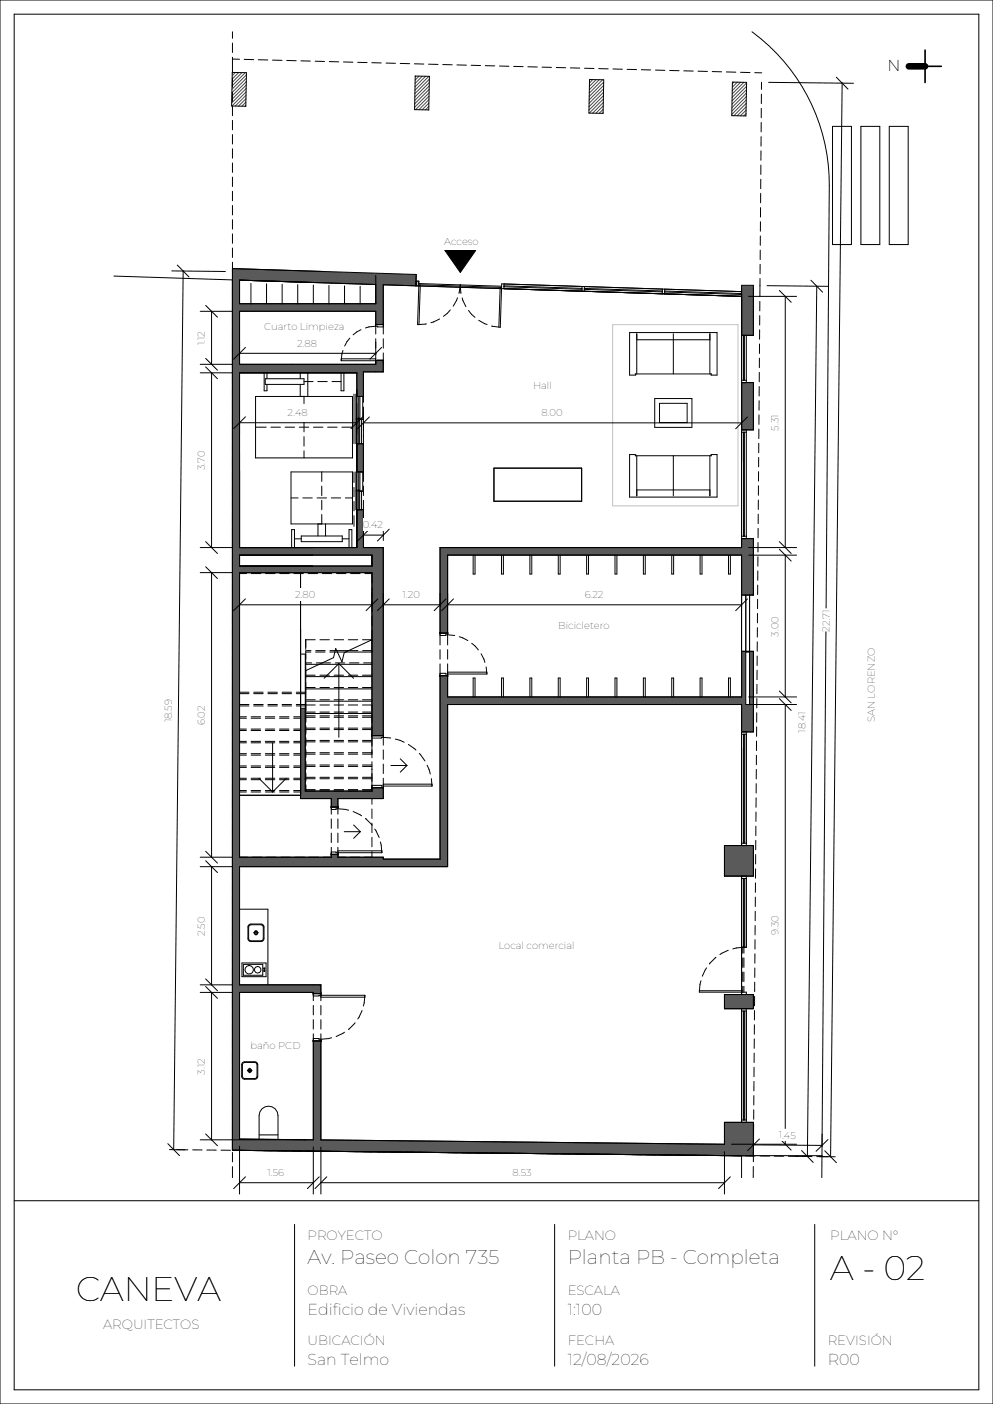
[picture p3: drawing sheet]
<svg xmlns="http://www.w3.org/2000/svg" width="210mm" height="297mm" viewBox="0 0 210 297" stroke-linecap="round" stroke-linejoin="round" font-family="sans-serif">
<path d="M49.2 56.8l1.5 .1z" fill="#5a5a5a"/>
<g fill="#fff">
<path d="M49.1 15.3l3 .1-.1 7.1-3-.1z"/>
<path d="M87.8 16.1h3l-.1 7.1h-3z"/>
<path d="M124.7 16.8l3 .1-.2 7.1-3-.1z"/>
<path d="M154.9 17.4h3l-.2 7.1h-3z"/>
</g>
<path d="M94.1 53h6.5l-3.3 4.6z" fill="#000"/>
<path d="M49.2 56.8v186.5l110.1 1.2v-7.1h-6.1v4.6l-85.3-.9v-20.9h-1.6v20.9l-15.6-.2v-31h15.6v.3h1.6v-1.9h-17.2v-25h43.9v-34.3h62.2v5.8h2.5v-17h-2.5v9.6h-62.2v-4.5h-1.6v38.8h-11.9v-.4h-9.6v-.6h-1.4v.6h-19.4v-60.2h28v34.5h2.4v-39.8h-4.2v-8h-1.4v8h-24.8v-36.9h24.8v5h1.4v-5.2h4.2v-2.4h-1.6v.8h-28.8v-11.3h28.8v2.9h1.6v-8.5l6.8 .3 .1-2.4zM153.2 210.4v3h6.1v-3zM153.2 178.8v6.5h6.1v-6.5zM63.6 149.8v19.1h6.5v1.8h1.4v-1.8h9.6v-2.3h-2.4v.7h-14.1v-17.5zM157.7 137.9h.8v11.1h-.8zM93 115.8v18.1h1.6v-16.5h62.2v8.5h2.5v-12h-2.5v1.9zM50.7 117.4h28v2.3h-28zM75.5 93.9v5.9h1.4v-5.9zM156.8 80.9v10h2.5v-10zM156.8 60.3v10.6h2.5v-10.6zM50.7 59.3l28.8 .9v4h-28.8z" fill="#5a5a5a"/>
<g fill="none" stroke="#4a4a4a" stroke-width=".21">
<path d="M49.8 15.3l-.7 .7M50.5 15.3l-1.4 1.4M51.2 15.4l-2.1 2.1M51.9 15.4l-2.8 2.8M52 19.4l-2.9 3M52 18.7l-3 3.1M52.1 18l-3.1 3.1M52.1 17.3l-3.1 3M52.1 16.6l-3.1 3M52.1 15.8l-3.1 3.1M87.9 16.1l-.1 .1M88.6 16.1l-.8 .8"/>
<path d="M89.3 16.1l-1.5 1.5M90 16.1l-2.2 2.3M90.7 16.1l-3 3M90.7 19.6l-3 3.1M90.7 18.9l-3 3.1M90.8 18.2l-3.1 3M90.8 17.5l-3.1 3M90.8 16.7l-3.1 3.1M125.3 16.8l-.7 .7M126 16.8l-1.4 1.4M126.7 16.9l-2.1 2.1M127.4 16.9l-2.8 2.8"/>
<path d="M127.6 19.5l-3 3.1M127.6 18.8l-3 3.1M127.6 18.1l-3 3M127.7 17.4l-3.1 3M155.2 17.4l-.3 .3M155.9 17.4l-1 1M156.6 17.4l-1.8 1.8M157.3 17.4l-2.5 2.5M157.8 19.7l-3 3.1M157.8 19l-3 3M157.9 18.3l-3.1 3M157.9 17.5l-3.1 3.1"/>
<path d="M52 22.3l-.2 .2M52 21.6l-.9 .9M52 20.9l-1.6 1.5M52 20.2l-2.3 2.2M90.7 23.2h-.1M90.7 22.5l-.7 .7M90.7 21.8l-1.4 1.4M90.7 21.1l-2.1 2.1M90.7 20.3l-2.8 2.9M127.5 23.8l-.1 .2M127.5 23.1l-.8 .9M127.6 22.4l-1.6 1.5"/>
<path d="M127.6 21.7l-2.3 2.2M127.6 21l-3 2.9M127.6 20.2l-3.1 3.1M157.7 24l-.4 .5M157.8 23.3l-1.2 1.2M157.8 22.6l-1.9 1.9M157.8 21.9l-2.6 2.6M157.8 21.1l-3.1 3.1M157.8 20.4l-3 3.1"/>
</g>
<g fill="none" stroke="#000" stroke-width=".21">
<path d="M49.1 15.3l3 .1-.1 7.1-3-.1zM49.2 6.7v1.4M49.2 9.1v2M49.2 12.1v3.4M49.2 16.5v2M49.2 19.5v2M49.2 12.5h1.4M51.6 12.6h2M54.6 12.6l2 .1M57.6 12.7l2 .1M60.6 12.8h2M63.6 12.9h2"/>
<path d="M66.6 12.9l2 .1M69.6 13l2 .1M72.6 13.1l2 .1M75.6 13.2h2M78.6 13.3h2M81.6 13.3l2 .1M84.6 13.4l2 .1M87.6 13.5h2M87.8 16.1h3l-.1 7.1h-3zM90.6 13.6h2M93.6 13.7h2M96.6 13.7l2 .1"/>
<path d="M99.6 13.8l2 .1M102.6 13.9h2M105.6 14h2M108.6 14l2 .1M111.6 14.1l2 .1M114.6 14.2l2 .1M117.6 14.3h2M120.6 14.4h2M123.6 14.4l2 .1M124.7 16.8l3 .1-.2 7.1-3-.1zM126.6 14.5l2 .1M129.6 14.6h2"/>
<path d="M132.6 14.7h2M135.6 14.7l2 .1M138.6 14.8l2 .1M141.6 14.9l2 .1M144.6 15h2M147.6 15.1h2M150.6 15.1l2 .1M153.6 15.2l2 .1M154.9 17.4h3l-.2 7.1h-3zM156.6 15.3h2M159 6.7a40 40 0 0 1 16.4 32.6l-1.6 205.1M159.6 15.4h1.5"/>
<path d="M161 19.9v2M161 17.4v1.5M49.2 22.5v2M49.2 25.5v2M49.2 28.5v2M49.2 31.5v2M49.2 34.5v2M49.2 37.5v2M160.9 37.9v2M160.9 34.9v2M160.9 31.9v2M160.9 28.9v2"/>
<path d="M161 25.9l-.1 2M161 22.9v2M176 26.7h4v25h-4zM182 26.7h4v25h-4zM188 26.7h4v25h-4zM24.1 58.4l25.1 .8M36.3 57.3h2.4M37.5 56.1l2.5 2.5M38.7 57.3l-2 185.9M38.7 57.3l9 .1M49.2 55.5v187.8l110.1 1.2v-7.1h-6.1v4.6l-85.3-.9M49.2 40.5v2"/>
<path d="M49.2 43.5v2M49.2 46.5v2M49.2 49.5v2M49.2 52.5v2M49.2 56.8l38.8 1.3-.1 2.4M53.1 59.9v4.3M79.5 58.2v6h-28.8v-4.9l28.8 .9M88 59.5h.6l-.3 9.2 1.8-.2M88.1 59.5v1M88.5 59.5l-.1 1M88.6 60l17.5 .5M94.1 53h6.5l-3.3 4.6z"/>
<path d="M160.7 58.9v3.9M160.7 55.9v2M160.8 52.9l-.1 2M160.8 49.9v2M160.8 46.9v2M160.8 43.9v2M160.8 40.9v2M50.7 78.9h24.8v36.9h-24.8zM55.9 78.9v3.8h.6v-1.4M56.4 60v4.2M56.5 78.9v1.2M59.7 60.1v4.1"/>
<path d="M63 60.2v4M63.5 78.9v1.2M65.1 78.9v5M66.3 60.3v3.9M69.6 60.4v3.8M72.1 78.9v3.8h.6v-3.8M72.5 74.1l-.3 2.2M72.9 60.5v3.7M74 71.5l-1.1 1.7M76.2 60.6v3.6M76.3 69.7l-1.6 1.1M79.5 70.7v-4.9h-28.8v11.3h28.8v-2.4"/>
<path d="M79.5 71.7v2M79.5 68.7h1.6M79.5 68.5v.3M79.5 76.5v.3M79.5 75.9h-7.3v.4M81.1 71.7v2M81.1 74.7v4h-4.2v6.4M81.1 76.5v.3M81.1 69.2h-1.2v-.2h-.4l-2.2 .4M81.1 76.2h-1.2v.1M81.1 76.3h-8.9M81.1 68.5v.3"/>
<path d="M88.6 60.2l17.5 .6M88.9 60.2l-.3 8.5M92.9 67.5l-1.8 .8M95.2 65.5l-1.4 1.4M96.7 63l-.9 1.8M97.1 62l.2-1.8 .2 1.9M97.7 63l.8 1.9M99.1 65.7l1.3 1.4M101.2 67.7l1.8 .9M105.8 60.8l-.3 8.4M106.6 60.7l16.5 .5M106.6 60.5l16.5 .5"/>
<path d="M106.6 60.1v1M123.1 60.6l-.1 1M123.6 61.2l16.4 .5M123.6 61l16.4 .5M123.6 60.6l-.1 1M133.1 70.3h18.5v9h-1.2l-.1-.1 .1-.1h-16.1l.1 .1v.1h-1.3zM134.6 70.6v8.5M134.6 71.9h15.5M140.1 61.1l-.1 1M140.5 61.8l16.3 .4v.5l-75.7-2.5v10.5M140.5 61.6l16.3 .5M140.6 61.2l-.1 1"/>
<path d="M142.4 70.6v8.5M150.1 70.6v8.5M156.8 70.9h2.5v-10.6h-2.5v55.5h-63.8v20.6M156.8 61.7l-50.7-1.7-.3 9.2-1.9-.2M157.2 70.9v9.5M157.4 70.9v9.5M157.8 70.9v10M160.6 78.8l-.1 2M160.6 75.8v2M160.6 72.8v2M160.6 69.8v2M160.7 66.8l-.1 2"/>
<path d="M160.7 63.8v2M54 83.9h20.5v13h-20.5zM54 90.4h2.3M56.1 80.1h8.2v1.2h-8.2zM57.3 90.4h2M60.3 90.4h2M61.5 99.8h13v11h-13zM63.3 90.4h2M63.5 81.3v2.6M64.3 83.9v1.5M64.3 86.4v2M64.3 89.4v2"/>
<path d="M64.3 92.4v2M64.3 95.4v1.5M64.3 80.7h1.9M66.3 90.4h2M67.2 80.7h2M68 99.8v2M69.3 90.4h2M70.2 80.7h1.9M72.3 90.4h2.2M74.9 83.4v10.5M74.9 99.8v2.3M75.3 83.4v10.5"/>
<path d="M75.3 99.8v8M75.3 88.6h1.2v5.3M75.5 88.5h.6v5.4M75.5 99.8h1.4M75.5 93.9h1.4M75.5 83.9h1.4M75.9 83.9v10M75.9 99.8v8M76.1 99.8v4.1h.6v-4.1M76.1 83.9v4.8h.6v-4.8M76.9 86.1v2M76.9 89.1v2"/>
<path d="M76.9 92.1v9.7M104.4 99h18.6v7h-18.6zM133.1 96.1l1.3 .1v.1l-.1 .1h16.1l-.1-.1 .1-.1 1.2-.1v9h-18.5zM134.6 96.4v8.5M138.4 84.3h7.9v6.1h-7.9zM139.5 85.3h5.8v4.1h-5.8zM142.4 96.4v8.5M150.1 96.4v8.5M156.8 80.4h1M156.8 80.9h2.5v10h-2.5M156.8 91.4h1M157.2 91.4v22"/>
<path d="M157.4 91.4v22M157.8 90.9v23M160.4 99.8v2M160.4 96.8v2M160.4 93.8v2M160.5 90.8v2M160.5 87.8v2M160.5 84.8v2M160.5 81.8v2M50.7 117.4h28v2.3h-28zM61.5 105.3h1.5M61.7 115.8v-3.8h.6v3.8"/>
<path d="M62.3 114h1.4M63.7 113.4h8.7v1.2h-8.7zM64 105.3h2M67 105.3h2M67.2 110.8v2.6M68 102.8v2M68 105.8v2M68 108.8v2M68.8 110.8v2.6M70 105.3h2M72.4 114h1.4M73 105.3h1.5"/>
<path d="M73.8 115.8v-3.8h.6v3.8M74.9 103.1v2M74.9 106.1v2M74.9 109.1v2.2M75.3 103.8h1.2v4M75.5 107.8h1.4M75.5 103.7h.6v4.1M76.9 105.8v10h4.2v41.8M76.9 102.8v2M100 117.4v4h.4v-4M106 117.4v4h.4v-4M112 117.4v4h.4v-4"/>
<path d="M118 117.4v4h.4v-4M124 117.4v4h.4v-4M130 117.4v4h.4v-4M134.6 103.6h15.5M136 117.4v4h.4v-4M142 117.4v4h.4v-4M148 117.4v4h.4v-4M154 117.4v4h.4v-4M156.8 113.9h2.5v12h-2.5M156.8 113.4h1M160.3 117.8v2M160.3 114.8v2"/>
<path d="M160.3 111.8v2M160.3 108.8v2M160.4 105.8l-.1 2M160.4 102.8v2M50.7 121.3h1.5M53.2 121.3h2M56.2 121.3h2M59.2 121.3h2M62.2 121.3h2M63.6 121.1v47.8h6.5v3.3M63.6 138.4h1v28.9h14.1v-6.2M64.7 137.8v13.1h14"/>
<path d="M64.7 137.6h1.1M64.7 137.9h1M65.2 121.3h2M66.7 135.3h-2l-.1 2.1M66.7 137.9h2M66.8 137.6h2M67.7 135.3h2M68.2 121.3h2M69.7 137.9h9M69.8 137.6h5.9M70.7 135.3h2M71.2 121.3h1.9"/>
<path d="M73.7 135.3h2M74.1 121.3h2M76.7 135.3h2l-5.9 2.8-.5 1.9-1.3-2.8-.5 1.9-5.8 2.7M76.7 137.6h2M77.1 121.3h1.6M93 137.4v2M93 133.9h1.6M93 133.8v.3M94.6 136.4v-19h62.2v30h-62.2v-7M94.6 137.4v2M94.6 133.8v.3M96.1 134.4l-1.9-.1v.1h-1.2"/>
<path d="M97.1 134.7l1.8 .8M99.7 136.1l1.5 1.4M101.7 138.3l.8 1.8M156.8 137.8h2.5v17h-2.5M157.7 137.9h.8v11.1h-.8zM157.7 125.9v11.9M158.5 125.9v11.9M160.1 138.8v2M160.1 135.8v2M160.2 132.8l-.1 2M160.2 129.8v2M160.2 126.8v2"/>
<path d="M160.2 123.8v2M160.2 120.8v2M50.7 146.4h1.9M50.7 159.7h1.4M50.7 157.1h1.4M50.7 154.5h1.4M50.7 151.9h1.4M50.7 149.3h1.9M50.7 146.7h1.9M50.7 159.4h1.4M50.7 156.8h1.4M50.7 154.2h1.4"/>
<path d="M50.7 151.6h1.4M50.7 149h1.9M53.1 159.7h2M53.1 157.1h2M53.1 154.5h2M53.1 151.9h2M53.1 159.4h2M53.1 156.8h2M53.1 154.2h2M53.1 151.6h2M53.6 146.4h2M53.6 149.3h2"/>
<path d="M53.6 146.7h2M53.6 149h2M56.1 159.7h2M56.1 157.1h2M56.1 154.5h2M56.1 151.9h2M56.1 159.4h2M56.1 156.8h2M56.1 154.2h2M56.1 151.6h2M56.6 146.4h2M56.6 149.3h2"/>
<path d="M56.6 146.7h2M56.6 149h2M57.6 157.1v10.4M59.1 159.7h2M59.1 157.1h2M59.1 154.5h2M59.1 151.9h2M59.1 159.4h2M59.1 156.8h2M59.1 154.2h2M59.1 151.6h2M59.6 146.4h2"/>
<path d="M59.6 149.3h2M59.6 146.7h2M59.6 149h2M62.1 159.7h1.5M62.1 157.1h1.5M62.1 154.5h1.5M62.1 151.9h1.5M62.1 159.4h1.5M62.1 156.8h1.5M62.1 154.2h1.5M62.1 151.6h1.5M62.6 146.4h2"/>
<path d="M62.6 149.3h2M62.6 146.7h2M62.6 149h2M63.6 149.8h1M64.6 159.7h.1M64.6 157.1h.1M64.6 154.5h.1M64.6 151.9h.1M64.6 159.4h.1M64.6 156.8h.1M64.6 154.2h.1M64.6 151.6h.1"/>
<path d="M64.6 151l.1 1.8M64.6 153.5l.1 1.8M64.6 156l.1 1.8M64.6 158.5l.1 1.8M64.7 149.1h2M64.7 151.4h2M64.7 154h2M64.7 156.6h2M64.7 159.2h2M64.7 140.2h1.2M64.7 142.8h2M64.7 145.4h2"/>
<path d="M64.7 148h2M64.7 150.6h2M64.7 151.7h2M64.7 154.3h2M64.7 156.9h2M64.7 159.5h2M64.7 140.5h14M64.7 143.1h14M64.7 145.7h14M64.7 148.3h14M66.9 140.2h3M67.7 149.1h2"/>
<path d="M67.7 151.4h2M67.7 154h2M67.7 156.6h2M67.7 159.2h2M67.7 142.8h2M67.7 145.4h2M67.7 148h2M67.7 150.6h2M67.7 151.7h2M67.7 154.3h2M67.7 156.9h2M67.7 159.5h2"/>
<path d="M70.7 149.1h2M70.7 151.4h2M70.7 154h2M70.7 156.6h2M70.7 159.2h2M70.7 142.8h2M70.7 145.4h2M70.7 148h2M70.7 150.6h2M70.7 151.7h2M70.7 154.3h2M70.7 156.9h2"/>
<path d="M70.7 159.5h2M70.9 140.2h2M71.7 140.4v15.5M71.7 140.4l-3.2 3.1M71.7 140.4l3.1 3.1M73.7 149.1h2M73.7 151.4h2M73.7 154h2M73.7 156.6h2M73.7 159.2h2M73.7 142.8h2M73.7 145.4h2"/>
<path d="M73.7 148h2M73.7 150.6h2M73.7 151.7h2M73.7 154.3h2M73.7 156.9h2M73.7 159.5h2M73.9 140.2h2M76.7 149.1h2M76.7 151.4h2M76.7 154h2M76.7 156.6h2M76.7 159.2h2"/>
<path d="M76.7 142.8h2M76.7 145.4h2M76.7 148h2M76.7 150.6h2M76.7 151.7h2M76.7 154.3h2M76.7 156.9h2M76.7 159.5h2M76.9 140.2h1.8M78.7 155.6h2.4M78.7 155.5v.3M81.1 158.6v2"/>
<path d="M81.1 155.5v.3M82.6 156.1l-1.9-.1v.1h-2M83.6 156.3l1.9 .7M86.4 157.5l1.6 1.2M88.7 159.4l1.2 1.6M93 140.4v41.3h-11.9v-.4h-9.6v-2.1M93 142.9h1.6M93 142.4h1.2v.2h8.7M93 142.8v.3M94.6 142.8v.3M94.6 142.2h8.3v.4M100 147.4v-4h.4v4"/>
<path d="M102.8 141.1l.1 1.5M106 147.4v-4h.4v4M112 147.4v-4h.4v4M118 147.4v-4h.4v4M124 147.4v-4h.4v4M130 147.4v-4h.4v4M136 147.4v-4h.4v4M142 147.4v-4h.4v4M148 147.4v-4h.4v4M154 147.4v-4h.4v4M156.8 155.3h1M157.2 155.3v23"/>
<path d="M157.4 155.3v23M157.8 154.8v24M159.9 159.7v2M160 156.7v2M160 153.8v1.9M160 150.8v2M160 147.8v2M160.1 144.8l-.1 2M160.1 141.8v2M50.7 168.2h12.9M50.7 167.2h1.4M50.7 167.5h1.4"/>
<path d="M50.7 164.9h1.4M50.7 162.3h1.4M50.7 164.6h1.4M50.7 162h1.4M53.1 167.2h2M53.1 167.5h2M53.1 164.9h2M53.1 162.3h2M53.1 164.6h2M53.1 162h2M54.7 164.6l2.9 2.9M56.1 167.2h2"/>
<path d="M56.1 167.5h2M56.1 164.9h2M56.1 162.3h2M56.1 164.6h2M56.1 162h2M59.1 167.2h2M59.1 167.5h2M59.1 164.9h2M59.1 162.3h2M59.1 164.6h2M59.1 162h2M60.5 164.6l-2.9 2.9"/>
<path d="M62.1 167.2h1.5M62.1 167.5h1.5M62.1 164.9h1.5M62.1 162.3h1.5M62.1 164.6h1.5M62.1 162h1.5M64.6 167.2h.1M64.6 164.9h.1M64.6 162.3h.1M64.6 164.6h.1M64.6 162h.1M64.6 161l.1 1.8"/>
<path d="M64.6 163.5l.1 1.8M64.6 165.9l.1 1.4M64.7 161.8h2M64.7 164.4h2M64.7 167h2M64.7 162.1h2M64.7 164.7h2M67.7 161.8h2M67.7 164.4h2M67.7 167h2M67.7 162.1h2M67.7 164.7h2"/>
<path d="M70.1 173.2v2M70.1 176.2v2M70.1 170.7h1.4M70.1 171.2h1v-.1h.4l2.2 .3M70.1 170.6v.3M70.7 161.8h2M70.7 164.4h2M70.7 167h2M70.7 162.1h2M70.7 164.7h2M71.5 173.2v2M71.5 176.2v2"/>
<path d="M71.5 170.6v.3M71.5 180h9.3v.4M72.8 175.9h3.4M73.7 161.8h2M73.7 164.4h2M73.7 167h2M73.7 162.1h2M73.7 164.7h2M74.7 171.6l1.8 1M74.8 174.5l1.4 1.4M76.2 175.9l-1.4 1.4M76.7 161.8h2"/>
<path d="M76.7 164.4h2M76.7 167h2M76.7 162.1h2M76.7 164.7h2M77.3 173.1l1.4 1.4M78.7 160.3v-39.2h-28v60.2h19.4v-2.1M78.7 168.9v1.2M78.7 171.1v2M78.7 174.1v2M78.7 177.1v2M78.7 166.6h2.4M78.7 166.1h2v.2h10.6"/>
<path d="M78.7 166.5v.3M79.3 175.4l.9 1.7M80.4 178.1l.4 2.3M81.1 161.6v2M81.1 164.6v4.3h-9.6v3.3M81.1 166.5v.3M81.1 165.9h10.2v.4M82.7 161.9h3.3M84.6 160.5l1.4 1.4M86 161.9l-1.4 1.4M90.3 161.8l.7 1.9M91.2 164.7l.1 1.6"/>
<path d="M153.2 178.8h6.1v6.5h-6.1zM156.8 178.8v-29.8h-62.2v34.3h-43.9v25h17.2v3.4M156.8 178.3h1M159.8 177.7v2M159.8 174.7v2M159.9 171.7l-.1 2M159.9 168.7v2M159.9 165.7v2M159.9 162.7v2M50.7 192.3h6v16M52.7 195.7l.3-.1h2.2l.3 .1 .2 .4v2.5l-.2 .3-.3 .1h-2.2l-.3-.1-.1-.3v-2.5zM52.7 195.5h2.5l.5 .3 .1 2.8-.3 .5h-2.5l-.5-.3-.1-2.7z"/>
<path d="M53.6 197.3h1M54 196.9h.3l.2 .3-.1 .3-.3 .2-.3-.2-.1-.3zM54 197h.3l.2 .2-.1 .3-.3 .2-.2-.2-.1-.3zM54.1 196.8v1M70.1 180.7h1.4M70.1 180.2h1v.2h9.7M70.1 180.6v.3M71.5 180.6v.3M78.7 180.1v1.2M156.8 185.3v25.1M156.8 185.8h1M157.2 185.8v14.6"/>
<path d="M157.4 185.8v14.6M157.8 185.3v15.1h-1M159.7 198.7l-.1 2M159.7 195.7v2M159.7 192.7v2M159.7 189.7v2M159.7 186.7v2M159.8 183.7v2M159.8 180.7v2M51.2 203.7h5.1v2.9h-5.1zM51.5 204h4.1v2.3h-4.1zM55.8 204.7l.2 .2-.1 .1z"/>
<path d="M55.8 205.2l.2 .2-.1 .1zM66.3 211.7v-1.8h-15.6v31l15.6 .2v-22.4M66.3 210v.3M66.3 212.7v2M66.3 215.7v2M66.3 210.2h1.6M67.9 210.3h.1M67.9 212.7v2M67.9 215.7v2M67.9 218.7v22.4M67.9 210h.1M70.1 219.5l-2.2 .3h-.4v-.1h-1.2"/>
<path d="M72.9 218.3l-1.8 .9M75.1 216.3l-1.4 1.5M76.6 213.7l-.9 1.8M77.2 210.5h-9.7v.2h-1.2M77.2 210.5v.4h-9.3M77.2 210.5l-.4 2.3M147.9 209.6h9.2M148.2 207.4l-.3 2.5h9.9v.5M149.4 204.7l-.9 1.8M151.4 202.5l-1.4 1.4M153.2 210.4h6.1v3h-6.1zM154 201l-1.8 .9"/>
<path d="M156.8 213.4v24M156.8 213.9h1M157.1 200.4v1.2M157.1 202.6v2M157.1 205.6v2M157.1 208.6v1.3M157.2 213.9v23M157.3 200.4v1.2M157.3 202.6v2M157.3 205.6v2M157.3 208.6v1.3M157.4 200.4l-2.4 .3"/>
<path d="M157.4 213.9v23M157.8 213.4v24M159.5 219.7v2M159.5 216.7v2M159.5 213.7v2M159.6 210.7l-.1 2M159.6 207.7v2M159.6 204.7v2M159.6 201.7v2M51.2 224.9l.5-.3h2.2l.5 .3 .1 2.8-.3 .5-2.5 .1-.5-.3zM51.4 224.9l.3-.2h2.2l.3 .2 .2 .3v2.5l-.2 .3-.3 .1h-2.2l-.3-.1-.1-.3v-2.5zM52.3 226.4h1"/>
<path d="M52.6 226.1h.4l.2 .2-.1 .4-.3 .1-.3-.1-.1-.4zM52.7 226.1h.3l.1 .3v.2l-.3 .2-.3-.2v-.2zM52.8 225.9v1M66.3 220.2h1.6M66.3 220v.3M67.9 220h.1M67.9 220.3h.1M156.8 236.9h1M159.4 237.7l-.1 2M159.4 234.7v2M159.4 231.7v2M159.4 228.7v2"/>
<path d="M159.4 225.7v2M159.5 222.7v2M3 254h204M35.5 241.9l2.5 2.5M35.8 243.2h3.9M40.7 243.2h2M43.7 243.2l2 .1M46.7 243.3h2M49.2 243.8v2M49.2 246.8v2.3M49.7 243.3h2M52.7 243.3l2 .1"/>
<path d="M54.8 241v-5a2 2 0 0 1 2-2 2 2 0 0 1 2 2v5M54.8 240h4M55.7 243.4h2M58.7 243.4h2M61.7 243.4l2 .1M62.3 259v30M64.7 243.5h2M67.7 243.5h2M67.9 241.1l9.8 .1M70.7 243.5l2 .1M115.7 244h2M117.3 259v30"/>
<path d="M118.7 244.1h2M121.7 244.1h2M124.7 244.1h2M127.7 244.2h2M130.7 244.2h2M133.7 244.2h2M136.7 244.2l2 .1M139.7 244.3h2M142.7 244.3h2M145.7 244.3l2 .1M148.7 244.4h2M151.7 244.4l8 .1"/>
<path d="M156.8 244.5v4.6M159.3 246.7v2.4M159.3 244.4h14.5M159.3 243.7v2M159.3 240.7v2M160.7 244.5h2M163.7 244.5l2 .1M166.7 244.6h2M169.7 244.6h2M172.3 259v30M172.7 244.6l2.4 .1M173.8 244.4v4.7"/>
<circle cx="52.7" cy="205.1" r=".9"/>
<circle cx="54.5" cy="205.1" r=".7"/>
</g>
<path d="M129.5 68.7h26.5v38.3h-26.5z" fill="none" stroke="#c0c0c0" stroke-width=".21"/>
<path d="M192.2 14h6.8M195.6 10.6v6.9" fill="none" stroke="#000" stroke-width=".35"/>
<path d="M192.2 14h3.4" fill="none" stroke="#000" stroke-width="1.4"/>
<path d="M34.3 147.7l2.6 .1-.1 5h-2.5z" fill="#fff"/>
<path d="M171.5 59.3l2.4 2.5M162.2 60.4l12.9 .2M172.7 60.5l-2 184.1M168.3 244.6h2.7M169.5 243.4l2.5 2.5" fill="none" stroke="#000" stroke-width=".21"/>
<path d="M168.3 150.2h2.6l-.1 4.8-2.6-.1z" fill="#fff"/>
<path d="M162.5 17.4l18 .2M176.8 16.3l2.5 2.6M178.1 17.6l-2.5 227.1M173.2 244.6l3.4 .1M174.4 243.4l2.5 2.5" fill="none" stroke="#000" stroke-width=".21"/>
<path d="M173.4 128.7h2.6v4.9h-2.6z" fill="#fff"/>
<path d="M42.3 78.9h6.9M43.5 77.6l2.5 2.5M44.7 78.9v36.9M42.3 115.8h6.9M43.5 114.6l2.5 2.5" fill="none" stroke="#000" stroke-width=".21"/>
<path d="M41.3 95.2h2.6v4.3h-2.6z" fill="#fff"/>
<path d="M50.7 89.4h24.8M50.7 89.4l-1.3 1.3M50.7 89.1v2.7M51.9 88.2l-1.2 1.2M75.5 85.4v6.4M76.7 88.2l-2.5 2.5" fill="none" stroke="#000" stroke-width=".21"/>
<path d="M60.8 86h4.4v2.5h-4.4z" fill="#fff"/>
<path d="M158.3 62.7h10.1M164.8 61.4l2.5 2.5M166 62.7v53.1M158.3 115.8h10.1M164.8 114.6l2.5 2.5" fill="none" stroke="#000" stroke-width=".21"/>
<path d="M162.6 87.4h2.6v3.7h-2.6z" fill="#fff"/>
<path d="M81.1 127.9h11.9M81.1 125.5v2.7M82.3 126.7l-2.5 2.5M93 125.5v2.7M94.3 126.7l-2.5 2.5" fill="none" stroke="#000" stroke-width=".21"/>
<path d="M85.1 124.5h3.9v2.6h-3.9z" fill="#fff"/>
<path d="M94.6 127.9h62.2M94.6 125.5v2.7M95.9 126.7l-2.5 2.5M156.8 125.5v2.7M158.1 126.7l-2.5 2.5" fill="none" stroke="#000" stroke-width=".21"/>
<path d="M123.6 124.5h4.1v2.6h-4.1z" fill="#fff"/>
<path d="M158.3 117.4h10.1M164.8 116.2l2.5 2.5M166 117.4v30M158.3 147.4h10.1M164.8 146.2l2.5 2.5" fill="none" stroke="#000" stroke-width=".21"/>
<path d="M162.6 130.2h2.6v4.5h-2.6z" fill="#fff"/>
<path d="M158.3 149h10.1M164.8 147.8l2.5 2.5M166 149v93M154.7 242h13.7M164.8 240.8l2.5 2.5" fill="none" stroke="#000" stroke-width=".21"/>
<path d="M162.6 193.4h2.6v4.3h-2.6z" fill="#fff"/>
<path d="M42.3 183.3h6.9M43.5 182.1l2.5 2.5M44.7 183.3v25M42.3 208.3h6.9M43.5 207.1l2.5 2.5" fill="none" stroke="#000" stroke-width=".21"/>
<path d="M41.3 193.7h2.6v4.3h-2.6z" fill="#fff"/>
<path d="M43.5 119.9l2.5 2.5M42.3 121.1h6.9M44.7 121.1v60.2M42.3 181.3h6.9M43.5 180.1l2.5 2.5" fill="none" stroke="#000" stroke-width=".21"/>
<path d="M41.3 149.1h2.6v4.3h-2.6z" fill="#fff"/>
<path d="M42.3 65.8h6.9M42.3 77.1h6.9M43.5 64.6l2.5 2.5M43.5 75.8l2.5 2.5M44.7 65.8v11.3" fill="none" stroke="#000" stroke-width=".21"/>
<path d="M41.3 69.8h2.6v3.3h-2.6z" fill="#fff"/>
<path d="M76.9 89.4h79.9M76.9 87v5.4M78.1 88.2l-2.5 2.5M156.8 87v2.7M158.1 88.2l-2.5 2.5" fill="none" stroke="#000" stroke-width=".21"/>
<path d="M114.5 86h4.6v2.6h-4.6z" fill="#fff"/>
<path d="M50.7 74.7h28.8M50.7 72.3v2.7M51.9 73.5l-2.5 2.5M79.5 72.3v2.7M80.7 73.5l-2.5 2.5" fill="none" stroke="#000" stroke-width=".21"/>
<path d="M62.8 71.3h4.3v2.6h-4.3z" fill="#fff"/>
<path d="M50.6 127.9h28.1M50.6 125.5v2.7M51.9 126.7l-2.5 2.5M78.7 125.5v2.7M79.9 126.7l-2.5 2.5" fill="none" stroke="#000" stroke-width=".21"/>
<path d="M62.4 124.5h4.4v2.6h-4.4z" fill="#fff"/>
<path d="M76.9 113.2h4.2M76.9 110.8v2.6M78.1 111.9l-2.5 2.5M81.1 110.8v3.5M82.3 111.9l-2.5 2.5" fill="none" stroke="#000" stroke-width=".21"/>
<path d="M76.7 109.7h4.4v2.6h-4.4z" fill="#fff"/>
<path d="M42.3 209.9h6.9M43.5 208.7l2.5 2.5M44.7 209.9v31.2M43.5 239.8l2.5 2.5M42.3 241.1h22.5" fill="none" stroke="#000" stroke-width=".21"/>
<path d="M41.3 223.7h2.6v3.6h-2.6z" fill="#fff"/>
<path d="M159.3 239.8v2.6M173.8 239.9v2.6M159.3 242.2l14.5 .1M160.6 240.9l-2.5 2.5M175.1 241l-2.5 2.5" fill="none" stroke="#000" stroke-width=".21"/>
<path d="M164.7 238.8h3.8v2.6l-3.8-.1z" fill="#fff"/>
<path d="M50.7 250.2h15.6M50.7 242.4v10.2M51.9 248.9l-2.5 2.5M66.3 242.6v10M67.5 248.9l-2.5 2.5" fill="none" stroke="#000" stroke-width=".21"/>
<path d="M56.6 246.7h3.7v2.6h-3.7z" fill="#fff"/>
<path d="M67.9 250.2h85.3M67.9 242.6v10M69.1 248.9l-2.5 2.5M153.2 243.6v9M154.4 248.9l-2.5 2.5" fill="none" stroke="#000" stroke-width=".21"/>
<path d="M108.4 246.7h4.2v2.6h-4.2z" fill="#fff"/>
<path d="M0 0h210v297h-210zM3 3h204v291h-204z" fill="none" stroke="#000" stroke-width=".21"/>
<g fill="#fff">
<path d="M16.1 268.3h32.2v8.8h-32.2z"/>
<path d="M65 263.2h42v5.2h-42z"/>
<path d="M65 274.9h35v4.1h-35z"/>
<path d="M65 285.5h17.8v4.1h-17.8z"/>
<path d="M175.6 263.7h21.5v8.8h-21.5z"/>
<path d="M120 263.2h45.9v5.2h-45.9z"/>
<path d="M120 274.9h7.6v4.1h-7.6z"/>
<path d="M120 285.5h18v4.1h-18z"/>
<path d="M175 285.5h7v4.1h-7z"/>
</g>
<g font-size="7.2">
<text x="16.1" y="275.3">CANEVA</text>
<text x="175.6" y="270.7">A - 02</text>
</g>
<g font-size="4.2">
<text x="65" y="267.3">Av. Paseo Colon 735</text>
<text x="120" y="267.3">Planta PB - Completa</text>
</g>
<g font-size="3.4">
<text x="187.7" y="15">N</text>
<text x="65" y="278.1">Edificio de Viviendas</text>
<text x="120" y="278.1">1:100</text>
<text x="65" y="288.7">San Telmo</text>
<text x="120" y="288.7">12/08/2026</text>
<text x="175" y="288.7">R00</text>
</g>
<g font-size="2.8">
<text x="65" y="262.2">PROYECTO</text>
<text x="120" y="262.2">PLANO</text>
<text x="175.6" y="262.2">PLANO N°</text>
<text x="65" y="274">OBRA</text>
<text x="120" y="274">ESCALA</text>
<text x="21.8" y="281.2">ARQUITECTOS</text>
<text x="65" y="284.6">UBICACIÓN</text>
<text x="120" y="284.6">FECHA</text>
<text x="175" y="284.6">REVISIÓN</text>
</g>
<g font-size="2.1">
<text x="93.9" y="51.9">Acceso</text>
<text x="55.9" y="69.8">Cuarto Limpieza</text>
<text x="43.3" y="73.1" transform="rotate(-90 43.3 73.1)">1.12</text>
<text x="62.8" y="73.3">2.88</text>
<text x="112.7" y="82.4">Hall</text>
<text x="60.8" y="88">2.48</text>
<text x="114.5" y="88">8.00</text>
<text x="164.6" y="91.1" transform="rotate(-90 164.6 91.1)">5.31</text>
<text x="43.3" y="99.5" transform="rotate(-90 43.3 99.5)">3.70</text>
<text x="76.7" y="111.8">0.42</text>
<text x="62.4" y="126.5">2.80</text>
<text x="85.1" y="126.5">1.20</text>
<text x="123.6" y="126.5">6.22</text>
<text x="118" y="133">Bicicletero</text>
<text x="164.6" y="134.7" transform="rotate(-90 164.6 134.7)">3.00</text>
<text x="175.4" y="133.6" transform="rotate(-89 175.4 133.6)">22.71</text>
<text x="36.3" y="152.8" transform="rotate(-89 36.3 152.8)">18.59</text>
<text x="43.3" y="153.4" transform="rotate(-90 43.3 153.4)">6.02</text>
<text x="170.3" y="155" transform="rotate(-89 170.3 155)">18.41</text>
<text x="185" y="152.8" transform="rotate(-90 185 152.8)">SAN LORENZO</text>
<text x="43.3" y="198" transform="rotate(-90 43.3 198)">2.50</text>
<text x="164.6" y="197.7" transform="rotate(-90 164.6 197.7)">9.30</text>
<text x="105.4" y="200.7">Local comercial</text>
<text x="53" y="221.9">baño PCD</text>
<text x="43.3" y="227.3" transform="rotate(-90 43.3 227.3)">3.12</text>
<text x="164.7" y="240.8">1.45</text>
<text x="56.6" y="248.8">1.56</text>
<text x="108.4" y="248.8">8.53</text>
</g>
</svg>
